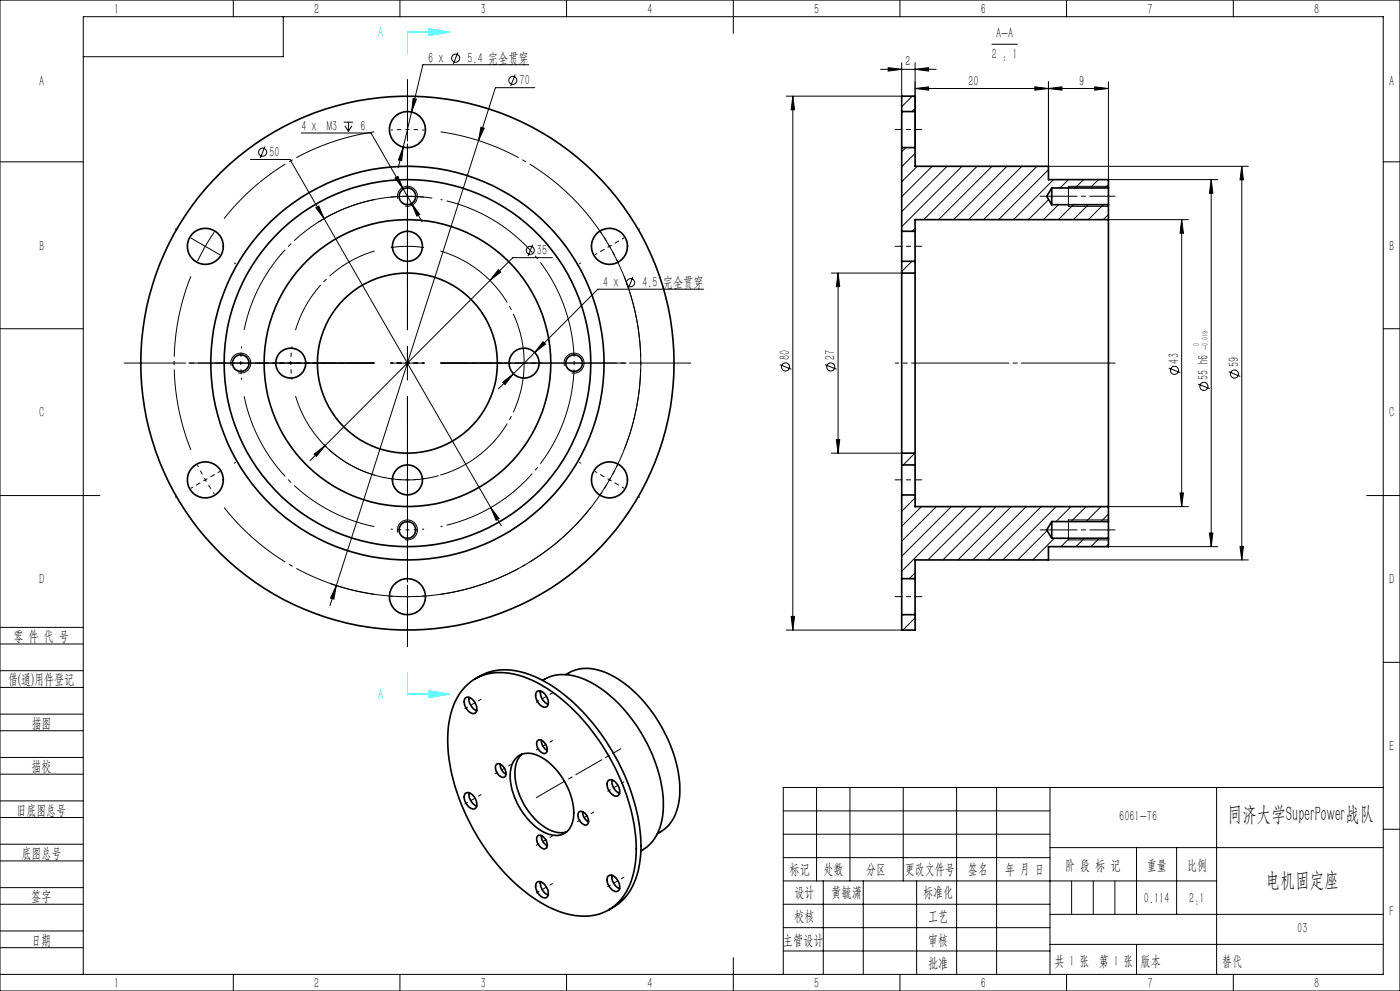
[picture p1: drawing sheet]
<svg xmlns="http://www.w3.org/2000/svg" width="420mm" height="297mm" viewBox="0 0 420 297" stroke-linecap="round" stroke-linejoin="round" font-family="sans-serif">
<g fill="none" stroke="#000" stroke-width=".3">
<path d="M0 0h420v297h-420zM70 0v5M85 5v12h-60M120 0v5M137.4 15.7l-1.4 3.5M158.6 19.4h-31.7l-5.9 24.7M170 0v5M220 0v10M270 0v5M270.5 18.8v10h-34.6M274.5 18.8v25.4M297.6 13.3h7.6"/>
<path d="M320 0v5M370 0v5M90.4 39.9h20.9l15.3 26.6M103.1 36.6h2.8M103.5 37.7l1 1.7M104.5 36.6v2.8M105.6 37.7l-1.1 1.7M123.9 29.5l1 .2-1.4 3.9zM144.3 38.1l1 .3-1.8 3.8zM154.6 22.4l-1.4 3.4M160.4 26.3h-11.8l-47.7 149.2M237.8 28.8v160"/>
<path d="M237.8 28.8l.6 4.1h-1.1zM264.2 20.8h16.7M266.5 20.3l4 .5-4 .5zM274.5 20.8l4.1-.5v1zM274.5 26.5l4.1-.5v1zM274.5 26.5h58M310.4 26l4.1 .5-4.1 .5zM314.5 26.5l4.1-.5v1zM314.5 24.5v25.3h60M328.4 26l4.1 .5-4.1 .5zM332.5 24.5v29.3h32.8M0 48.5h25"/>
<path d="M75.1 47.8h11.9l60.2 104.3M79.5 43.9l-1.4 3.4M117.2 59.1a50.6 50.6 0 0 1 10 0M118.5 53.4l.9-.5 1.6 3.8zM119.3 59.6a3 3 0 0 1 2.6-3.8 3 3 0 0 1 3.3 3.3 3 3 0 0 1-3.7 2.6M121 44.1l-1.5 6.2M121 44.1l-.5 4.1-1-.3zM122.2 53.8v10M129.7 59.4a50 50 0 0 0-34.2 7.2M332.5 55.8h-12v6h12M363.4 53.8v110M363.4 53.8l.5 4.1h-1.1z"/>
<path d="M372.5 49.8v118M372.5 49.8l.5 4.1h-1zM415 48.5h5M57.3 71.3l8.6 5M64.2 69.6l-2.9 4.8-2 3.8M94.8 62.3l.8-.6 1.6 3.8zM117.2 74.2a35.5 35.5 0 0 1 10 0M122.2 68.8v10M123.5 61l2.4 3.3-.8 .5zM159.8 73.3l-1.4 3.5M165.7 77.2h-11.9l-6.8 6.9M177 65.2a70 70 0 0 1 2.3 84.2 70 70 0 0 1-80.3 25.5"/>
<path d="M332.5 65.8h24M354.5 65.8v86M354.5 65.8l.5 4.1h-1zM0 98.5h25M147 84.1l-54 54M149.5 80.8l.7 .8-3.2 2.5zM189.9 83l-1.4 3.5M211.1 86.7h-31.7l-19 19M249.4 81.8h21.1M251.4 81.8v54M251.4 81.8l.5 4.1h-1zM415 98.5h5"/>
<path d="M69.3 109.6a2.99 2.99 0 0 1 2.7-3.8 2.99 2.99 0 0 1 3.2 3.3 2.99 2.99 0 0 1-3.8 2.6M117.2 108.8h10M122.2 103.8v10M150.8 114.5l3.3-2.5-2.6 3.2zM160.4 105.7l-10.9 10.8M162.9 102.4l.8 .7-3.3 2.6zM169.3 109.6a2.99 2.99 0 0 1 2.7-3.8 2.99 2.99 0 0 1 3.2 3.3 2.99 2.99 0 0 1-3.8 2.6M233.9 109.3l3.5 1.4M247.5 109.3l3.5 1.4M350.6 110.3l3.5 1.4M359.4 115.1l3.5 1.4M368.6 111.4l3.5 1.4"/>
<path d="M94.2 136.1l3.3-2.5-2.6 3.2zM96.1 132.1a35 35 0 0 0 35.5 10.5M249.4 135.8h21.1M250.9 131.8h1l-.5 4zM0 148.5h30M119.3 159.6a3 3 0 0 1 2.6-3.8 3 3 0 0 1 3.3 3.2 3 3 0 0 1-3.7 2.7M147.2 152.1l3.2 5.5M147.2 152.1l2.5 3.3-.9 .5zM332.5 151.8h24M332.5 155.8h-12v6h12M354 147.7h1l-.5 4.1zM362.8 159.7h1.1l-.5 4.1z"/>
<path d="M410 148.5h10M100.9 175.5l-1.9 6M100.9 175.5l-.7 4.1-1-.4zM314.5 167.8h60M332.5 163.8h32.8M372 163.8h1l-.5 4zM0 193h25M0 188h25M235.9 188.8h34.6M237.3 184.7h1.1l-.6 4.1zM415 198.5h5M0 206h25"/>
<path d="M0 201h25M0 219h25M0 214h25M0 232h25M0 227h25M245 236v28M255 236v28M271 236v28M287 236v56M299 236v56M315 236v56M365 236v56"/>
<path d="M415 236h-180v56M0 245h25M0 240h25M0 258h25M0 253h25M235 243h80M235 250h80M235 257h80M315 254h100M341 254v20M353 254v20M415 248.5h5"/>
<path d="M0 271h25M0 266h25M0 279h25M235 271h80M235 264h130M235 278h80M247 264v28M259 264v28M275 264v28M315 274h100M0 284h25M0 292h415v-287h-390v287"/>
<path d="M70 292v5M120 292v5M170 292v5M220 287v10M235 285h80M270 292v5M315 283h100M320 292v5M370 292v5"/>
<circle cx="136.7" cy="17.4" r="1.2"/>
<circle cx="153.9" cy="24.1" r="1.22"/>
<circle cx="78.8" cy="45.6" r="1.22"/>
<circle cx="159.1" cy="75" r="1.22"/>
<circle cx="189.2" cy="84.7" r="1.21"/>
<circle cx="235.7" cy="110" r="1.21"/>
<circle cx="249.2" cy="110" r="1.22"/>
<circle cx="352.3" cy="111" r="1.2"/>
<circle cx="361.2" cy="115.8" r="1.22"/>
<circle cx="370.3" cy="112.1" r="1.21"/>
</g>
<path d="M128.6 8.6l6.3 1-6.3 1.1zM134.9 9.6h-12.7v6.4M122.2 201.7v6.3h12.7M128.6 207l6.3 1-6.3 1.1z" fill="none" stroke="#0ff" stroke-width=".3"/>
<g fill="none" stroke="#000" stroke-width=".3" stroke-dasharray="30.5 1.3 1.3 1.3" stroke-dashoffset="29.9" stroke-linecap="butt">
<path d="M122.2 38.8l-5 .2M122.2 38.8l5 .2M182.9 73.8l-2.7-4.2M182.9 73.8l2.3 4.4M72.2 108.8l.3 5M72.2 108.8l.3-5M87.2 108.8l.4 5M87.2 108.8l.4-5M61.6 143.8l2.7 4.2M61.6 143.8l-2.3-4.4M122.2 143.8l5-.3M122.2 143.8l-4.9-.3"/>
<path d="M122.2 158.8l5-.2M122.2 158.8l-4.9-.2M182.9 143.8l2.3-4.4M182.9 143.8l-2.7 4.2M122.2 178.8l5-.2M122.2 178.8l-5-.2"/>
</g>
<path d="M112.3 39.5a70 70 0 0 0-45.1 26M177.3 65.5a70 70 0 0 0-45.1-26M57.3 82.8a70 70 0 0 0 0 52M187.2 134.8a70 70 0 0 0 0-52M67.2 152.1a70 70 0 0 0 45.1 26M132.2 178.1a70 70 0 0 0 45.1-26" fill="none" stroke="#000" stroke-width=".3" stroke-dasharray="30.5 1.3 1.3 1.3" stroke-dashoffset="5.7" stroke-linecap="butt"/>
<path d="M112.4 75.2a35 35 0 0 0-23.7 23.7M88.7 118.7a35 35 0 0 0 23.7 23.7" fill="none" stroke="#000" stroke-width=".3" stroke-dasharray="30.5 1.3 1.3 1.3" stroke-dashoffset="14.9" stroke-linecap="butt"/>
<path d="M132.1 142.4a35 35 0 0 0 25.1-33.6 35 35 0 0 0-25.1-33.6" fill="none" stroke="#000" stroke-width=".3" stroke-dasharray="30.5 1.3 1.3 1.3" stroke-dashoffset="4.6" stroke-linecap="butt"/>
<path d="M112.3 59.8a50 50 0 0 0-39.1 39.1M73.2 118.7a50 50 0 0 0 39.1 39.1" fill="none" stroke="#000" stroke-width=".3" stroke-dasharray="30.5 1.3 1.3 1.3" stroke-dashoffset="3.1" stroke-linecap="butt"/>
<path d="M132.2 157.8a50 50 0 0 0 40-49 50 50 0 0 0-40-49" fill="none" stroke="#000" stroke-width=".3" stroke-dasharray="30.5 1.3 1.3 1.3" stroke-dashoffset="-1.9" stroke-linecap="butt"/>
<path d="M178.2 229.1l-14.2 8.1" fill="none" stroke="#000" stroke-width=".3" stroke-dasharray="30.5 1.3 1.3 1.3" stroke-dashoffset="24.2"/>
<g fill="none" stroke="#000" stroke-width=".3" stroke-dasharray="30.5 1.3 1.3 1.3">
<path d="M122.2 28.8v-.4M122.2 48.8v.4M122.2 53.8v-2.5M315.5 58.8h-3.5M53 68.8l-.4-.2M70.3 78.8l.3 .2M122.2 63.8v2.5M174.2 78.8l-.3 .2M191.5 68.8l.4-.2M67.2 108.8h-2.5M77.2 108.8h2.5M70.3 138.8l.3-.2"/>
<path d="M174.2 138.8l-.3-.2M53 148.8l-.4 .2M122.2 153.8v-2.5M191.5 148.8l.4 .2M315.5 158.8h-3.5M122.2 168.8v-.4M122.2 163.8v2.5M122.2 188.8v.4M160.9 239l3.1-1.8"/>
</g>
<path d="M139.4 212.4l4.9-2.8M160.9 210.5l4.9-2.8M153.4 229.1l-4.9 2.8M165.8 221.9l-4.9 2.9M182.3 237.1l4.9-2.8M139.4 241l4.9-2.9M165.8 250.5l-4.9 2.8M178.1 243.4l-4.9 2.8M160.9 267.6l4.9-2.8M182.3 265.7l4.9-2.8" fill="none" stroke="#000" stroke-width=".3" stroke-dasharray="30.5 1.3 1.3 1.3" stroke-dashoffset="29.6"/>
<path d="M178.2 229.1l8.1-4.7" fill="none" stroke="#000" stroke-width=".3" stroke-dasharray="30.5 1.3 1.3 1.3" stroke-dashoffset="27.7"/>
<path d="M268.5 108.8h6" fill="none" stroke="#000" stroke-width=".3" stroke-dasharray="30.5 1.3 1.3 1.3" stroke-dashoffset="29.4"/>
<path d="M268.5 38.8h8M276.5 73.8h-8M276.5 143.8h-8M268.5 178.8h8" fill="none" stroke="#000" stroke-width=".3" stroke-dasharray="30.5 1.3 1.3 1.3" stroke-dashoffset="28.4"/>
<path d="M334.5 108.8h-60" fill="none" stroke="#000" stroke-width=".3" stroke-dasharray="30.5 1.3 1.3 1.3" stroke-dashoffset="2.4"/>
<path d="M315.5 58.8h19M315.5 158.8h19" fill="none" stroke="#000" stroke-width=".3" stroke-dasharray="30.5 1.3 1.3 1.3" stroke-dashoffset="22.9"/>
<path d="M321.5 264v10M328 264v10M334.5 264v10M341 283v9" fill="none" stroke="#0a0605" stroke-width=".3"/>
<g fill="none" stroke="#000" stroke-width=".3" stroke-dasharray="30.5 1.3 1.3 1.3" stroke-dashoffset="29.9">
<path d="M122.2 38.8v-5M122.2 38.8v5M182.9 73.8l4.3-2.5M182.9 73.8l-4.4 2.5M72.2 108.8h-5M72.2 108.8h5M87.2 108.8h-5M87.2 108.8h5M122.2 108.8v-5M122.2 108.8h-5M122.2 108.8v5M122.2 108.8h5"/>
<path d="M61.6 143.8l-4.3 2.5M61.6 143.8l4.4-2.5M122.2 143.8v5M122.2 143.8v-5M122.2 158.8v5M122.2 158.8v-5M182.9 143.8l4.3 2.5M182.9 143.8l-4.4-2.5M122.2 178.8v5M122.2 178.8v-5"/>
</g>
<path d="M122.2 98.8v-55.6M112.2 108.8h-55.6M122.2 118.8v55.6M132.2 108.8h55.7" fill="none" stroke="#000" stroke-width=".3" stroke-dasharray="30.5 1.3 1.3 1.3" stroke-dashoffset="4.6"/>
<path d="M122.2 98.8v-75M112.2 108.8h-75M122.2 118.8v75M132.2 108.8h75" fill="none" stroke="#000" stroke-width=".3" stroke-dasharray="30.5 1.3 1.3 1.3" stroke-dashoffset="12"/>
<path d="M122.2 68.8v-4.5M122.2 78.8v4.5M82.2 108.8h-4.5M92.2 108.8h4.5M122.2 138.8v-4.5M122.2 148.8v4.5" fill="none" stroke="#000" stroke-width=".3" stroke-dasharray="30.5 1.3 1.3 1.3" stroke-dashoffset="30.1"/>
<path d="M122.2 98.8v-19.7M112.2 108.8h-19.7M122.2 118.8v19.8M132.2 108.8h19.8" fill="none" stroke="#000" stroke-width=".3" stroke-dasharray="30.5 1.3 1.3 1.3" stroke-dashoffset="22.5"/>
<path d="M122.2 98.8v-30.3M112.2 108.8h-30.3M122.2 118.8v30.4M132.2 108.8h30.4" fill="none" stroke="#000" stroke-width=".3" stroke-dasharray="30.5 1.3 1.3 1.3" stroke-dashoffset="15.2"/>
<path d="M128.6 8.6l6.3 1-6.3 1.1zM128.6 207l6.3 1-6.3 1.1z" fill="#0ff"/>
<g fill="#000">
<path d="M274.5 26.5l4.1-.5v1zM310.4 26l4.1 .5-4.1 .5z"/>
<path d="M328.4 26l4.1 .5-4.1 .5zM314.5 26.5l4.1-.5v1z"/>
<path d="M372.5 49.8l.5 4.1h-1zM372 163.8h1l-.5 4zM251.4 81.8l.5 4.1h-1zM250.9 131.8h1l-.5 4zM237.8 28.8l.6 4.1h-1.1zM237.3 184.7h1.1l-.6 4.1zM363.4 53.8l.5 4.1h-1.1zM362.8 159.7h1.1l-.5 4.1z"/>
<path d="M354 147.7h1l-.5 4.1zM354.5 65.8l.5 4.1h-1z"/>
<path d="M100.9 175.5l-1.7 3.7 1 .4zM144.3 38.1l-.8 4.1 1.8-3.8zM94.2 136.1l.7 .7 2.6-3.2zM149.5 80.8l-2.5 3.3 3.2-2.5zM147.2 152.1l1.6 3.8 .9-.5zM94.8 62.3l2.4 3.2-1.6-3.8zM121 44.1l-1.5 3.8 1 .3zM123.9 29.5l-.4 4.1 1.4-3.9zM123.5 61l1.6 3.8 .8-.5zM118.5 53.4l2.5 3.3-1.6-3.8zM150.8 114.5l.7 .7 2.6-3.2zM162.9 102.4l-2.5 3.3 3.3-2.6zM266.5 20.3l4 .5-4 .5zM274.5 20.8l4.1-.5v1z"/>
</g>
<g fill="none" stroke="#000" stroke-width=".5">
<path d="M270.5 33.4v10.8M270.5 33.4v-4.6h4v4.6M270.5 33.4h4M274.5 33.4v10.8M270.5 44.2v25.1M270.5 44.2h4M274.5 44.2v5.6h40v4h18v2.5M315.5 56.3v5M315.5 56.3h17M315.5 56.3l-1.5 2.5 1.5 2.5M332.5 56.3v5M270.5 69.3v9"/>
<path d="M270.5 78.3v3.5M270.5 69.3h4M270.5 78.3h4M274.5 69.3v9M274.5 78.3v3.5M315.5 61.3h17M332.5 65.8v86M332.5 65.8h-58v3.5M332.5 61.3v4.5M270.5 81.8v54M270.5 81.8h4M274.5 81.8v54"/>
<path d="M270.5 139.3v9M270.5 139.3h4M270.5 135.8v3.5M270.5 135.8h4M274.5 139.3v9M274.5 135.8v3.5M270.5 148.3v25.1M270.5 148.3h4M274.5 148.3v3.5h58M315.5 156.3v5M315.5 156.3h17M315.5 156.3l-1.5 2.5 1.5 2.5"/>
<path d="M332.5 156.3v5M332.5 151.8v4.5M270.5 173.4v10.8M270.5 173.4h4M274.5 173.4v10.8M315.5 161.3h17M332.5 161.3v2.5h-18v4h-40v5.6M270.5 184.2v4.6h4v-4.6M270.5 184.2h4M139.6 209.2a2.06 2.06 0 0 1 2.8 1.2 2.49 2.49 0 0 1 0 3.4 3.4 3.4 0 0 1-3.1-3.8zM139.7 205.7a15.2 15.2 0 0 1 15.3-3.5 42.7 42.7 0 0 1 20.7 14.5 62.2 62.2 0 0 1 15.2 37.7 22.9 22.9 0 0 1-5.4 16.1 15.2 15.2 0 0 1-15.3 3.4 43.7 43.7 0 0 1-21.8-15.7 62.7 62.7 0 0 1-14.1-35.1 23.2 23.2 0 0 1 5.4-17.4zM140.7 209a4 4 0 0 0 2.3 4"/>
<path d="M142.6 203.4a17.1 17.1 0 0 1 16.1-1.3 48.9 48.9 0 0 1 21.5 17.6 61.1 61.1 0 0 1 12.1 33.9 23.1 23.1 0 0 1-5.4 16.1l-1.5 1.3-2.8 1.7M161.1 207.3a2.17 2.17 0 0 1 2.9 1.5 1.95 1.95 0 0 1-.5 3.1 3.5 3.5 0 0 1-2.6-4.4zM162.1 207.1a3.9 3.9 0 0 0 2.3 4M162.8 203.9a13.8 13.8 0 0 1 14.1 .4 43.5 43.5 0 0 1 18.4 20.9 33.9 33.9 0 0 1 3 21.9 11.7 11.7 0 0 1-6 7.9M169.7 202.2a12.5 12.5 0 0 1 12.8-.3 40.7 40.7 0 0 1 19 22.4 28.2 28.2 0 0 1 1.2 19.4 10.6 10.6 0 0 1-5.5 6.1M139.6 237.8a2.48 2.48 0 0 1 3.2 1.9 1.73 1.73 0 0 1-.7 2.8 3.5 3.5 0 0 1-2.5-4.7zM140.7 237.6a4 4 0 0 0 2.3 4M148.9 229.1a2.21 2.21 0 0 1 2.8 2 1.15 1.15 0 0 1-.2 1.7 1.15 1.15 0 0 1-1.6-.3 2.78 2.78 0 0 1-1-3.4zM150 229a3.5 3.5 0 0 0 1.8 3M155.2 226.8a6.2 6.2 0 0 1 7.2 .1 20.6 20.6 0 0 1 9.6 18.2 5.4 5.4 0 0 1-8.2 4.6 20.3 20.3 0 0 1-10.7-18.3 6.6 6.6 0 0 1 2.1-4.6zM156.6 226a8.4 8.4 0 0 0-2 7.8 20.7 20.7 0 0 0 10.6 15.1 6.5 6.5 0 0 0 4.8 .4M161.3 222a1.83 1.83 0 0 1 2.5 1.3 1.59 1.59 0 0 1-.5 2.5 2.94 2.94 0 0 1-2-3.8z"/>
<path d="M162.4 221.9a3.3 3.3 0 0 0 1.8 3M182.3 234.1a1.64 1.64 0 0 1 2.7 .7 2.55 2.55 0 0 1 .2 3.7 3.2 3.2 0 0 1-3.1-3.1zM183.6 233.7a4 4 0 0 0 2.3 4M161.3 250.5a1.83 1.83 0 0 1 2.5 1.3 1.59 1.59 0 0 1-.5 2.6 2.94 2.94 0 0 1-2-3.9zM162.4 250.4a3.3 3.3 0 0 0 1.8 3.1M173.7 243.4a2.31 2.31 0 0 1 2.8 2.4 1.08 1.08 0 0 1-.4 1.4 1.08 1.08 0 0 1-1.5-.4 2.86 2.86 0 0 1-.9-3.4zM174.8 243.3a3.4 3.4 0 0 0 1.7 3M161.1 264.4a2.16 2.16 0 0 1 2.9 1.6 1.92 1.92 0 0 1-.5 3.1 3.5 3.5 0 0 1-2.6-4.4zM162.1 264.3a3.9 3.9 0 0 0 2.3 3.9M182.5 262.5a1.99 1.99 0 0 1 2.7 1.2 2.45 2.45 0 0 1 0 3.4 3.1 3.1 0 0 1-3.1-3.1v-.7zM183.6 262.3a3.9 3.9 0 0 0 2.3 4"/>
<circle cx="122.2" cy="38.8" r="5.4"/>
<circle cx="122.2" cy="58.8" r="2.5"/>
<circle cx="61.6" cy="73.8" r="5.4"/>
<circle cx="122.2" cy="73.8" r="4.5"/>
<circle cx="182.9" cy="73.8" r="5.4"/>
<circle cx="72.2" cy="108.8" r="2.49"/>
<circle cx="87.2" cy="108.8" r="4.5"/>
<circle cx="122.2" cy="108.8" r="27"/>
<circle cx="122.2" cy="108.8" r="80"/>
<circle cx="122.2" cy="108.8" r="59"/>
<circle cx="122.2" cy="108.8" r="43"/>
<circle cx="122.2" cy="108.8" r="55"/>
<circle cx="157.2" cy="108.8" r="4.5"/>
<circle cx="172.2" cy="108.8" r="2.49"/>
<circle cx="61.6" cy="143.8" r="5.4"/>
<circle cx="122.2" cy="158.8" r="2.5"/>
<circle cx="122.2" cy="143.8" r="4.5"/>
<circle cx="182.9" cy="143.8" r="5.4"/>
<circle cx="122.2" cy="178.8" r="5.4"/>
</g>
<g fill="none" stroke="#000" stroke-width=".3">
<path d="M273.7 28.8l-3.2 3.2M274.5 32.5l-.9 .9M271.8 44.2l-1.3 1.3M274.5 46l-4 3.9M275.2 49.8l-4.7 4.7M279.6 49.8l-9.1 9.1M284.1 49.8l-13.6 13.6M288.6 49.8l-18.1 18.1M293.1 49.8l-16 16M297.6 49.8l-16 16M302.1 49.8l-16 16M306.6 49.8l-16 16"/>
<path d="M311.1 49.8l-16 16M314.5 50.9l-14.9 14.9M314.6 59.8l-6.1 6M316.1 53.8l-12 12M320.5 53.8l-2.5 2.5M325 53.8l-2.5 2.5M329.5 53.8l-2.5 2.5M332.5 55.3l-1 1M273.6 78.3l-3.1 3.1M274.5 68.4l-.9 .9M317.5 61.3l-4.5 4.5M322 61.3l-4.5 4.5"/>
<path d="M326.5 61.3l-4.5 4.5M331 61.3l-4.5 4.5M332.5 64.3l-1.5 1.5M274.5 135.8l-3.5 3.5M270.9 148.3l-.4 .5M274.5 149.2l-4 4M276.4 151.8l-5.9 5.9M280.9 151.8l-10.4 10.4M285.4 151.8l-14.9 14.9M289.9 151.8l-19.4 19.4M294.4 151.8l-16 16M298.9 151.8l-16 16"/>
<path d="M303.4 151.8l-16 16M307.9 151.8l-16 16M312.3 151.8l-16 16M314.1 159l-8.8 8.8M316.8 151.8l-16 16M321.3 151.8l-4.5 4.5M325.8 151.8l-4.5 4.5M330.3 151.8l-4.5 4.5M332.5 154.1l-2.2 2.2M274.5 171.7l-1.7 1.7M314.5 167.6l-.2 .2M316.3 161.3l-6.5 6.5"/>
<path d="M320.8 161.3l-2.5 2.5M325.3 161.3l-2.5 2.5M329.8 161.3l-2.5 2.5M332.5 163.1l-.7 .7M271 184.2l-.5 .5M274.5 185.2l-3.6 3.6"/>
</g>
<g font-size="6.3">
<text x="368.2" y="246.2">同济大学SuperPower战队</text>
<text x="379.8" y="266">电机固定座</text>
</g>
<g font-size="4.4">
<text x="34.2" y="4.1">1</text>
<text x="94.2" y="4.1">2</text>
<text x="144.2" y="4.1">3</text>
<text x="194.2" y="4.1">4</text>
<text x="244.2" y="4.1">5</text>
<text x="294.2" y="4.1">6</text>
<text x="344.2" y="4.1">7</text>
<text x="394.2" y="4.1">8</text>
<text x="298.8" y="11.5">A-A</text>
<text x="297.6" y="17.7">2 : 1</text>
<text x="128.5" y="18.7">6 x</text>
<text x="140.2" y="18.7">5.4 完全贯穿</text>
<text x="271.7" y="19.9">2</text>
<text x="11.7" y="25.9">A</text>
<text x="155.9" y="25.4">70</text>
<text x="290.5" y="25.6">20</text>
<text x="323.8" y="25.6">9</text>
<text x="416.7" y="25.9">A</text>
<text x="90.4" y="39.2">4 x M3</text>
<text x="108.2" y="39.2">6</text>
<text x="80.8" y="46.9">50</text>
<text x="11.7" y="75.1">B</text>
<text x="161.1" y="76.3">35</text>
<text x="416.7" y="75.1">B</text>
<text x="181" y="86">4 x</text>
<text x="192.7" y="86">4.5 完全贯穿</text>
<text x="237" y="108" transform="rotate(-90 237 108)">80</text>
<text x="250.6" y="108" transform="rotate(-90 250.6 108)">27</text>
<text x="353.7" y="109" transform="rotate(-90 353.7 109)">43</text>
<text x="362.5" y="113.8" transform="rotate(-90 362.5 113.8)">55 h6</text>
<text x="371.7" y="110.1" transform="rotate(-90 371.7 110.1)">59</text>
<text x="11.7" y="125.1">C</text>
<text x="416.7" y="125.1">C</text>
<text x="11.7" y="175.1">D</text>
<text x="416.7" y="175.1">D</text>
<text x="4" y="192">零 件 代 号</text>
<text x="2.5" y="205.1">借(通)用件登记</text>
<text x="9.5" y="218.1">描图</text>
<text x="416.7" y="225.1">E</text>
<text x="9.5" y="231.1">描校</text>
<text x="5" y="244.2">旧底图总号</text>
<text x="335.8" y="246.2">6061-T6</text>
<text x="6.5" y="257.2">底图总号</text>
<text x="236.9" y="261.9">标记</text>
<text x="247.1" y="261.9">处数</text>
<text x="259.9" y="261.9">分区</text>
<text x="271.5" y="261.9">更改文件号</text>
<text x="290.4" y="261.9">签名</text>
<text x="301.5" y="261.9">年 月 日</text>
<text x="319.5" y="260.6">阶 段 标 记</text>
<text x="344" y="260.6">重量</text>
<text x="356.1" y="260.6">比例</text>
<text x="238.3" y="268.9">设计</text>
<text x="249.4" y="268.9">黄毓潇</text>
<text x="276.9" y="268.9">标准化</text>
<text x="9.4" y="270.1">签字</text>
<text x="343.2" y="270.7">0.114</text>
<text x="356.8" y="270.7">2:1</text>
<text x="416.8" y="274.4">F</text>
<text x="238.3" y="276.1">校核</text>
<text x="278.4" y="276">工艺</text>
<text x="389.2" y="279.6">03</text>
<text x="9.4" y="283.2">日期</text>
<text x="234.9" y="283.3">主管设计</text>
<text x="278.4" y="283.3">审核</text>
<text x="278.4" y="290.2">批准</text>
<text x="316.4" y="289.4">共 1 张 第 1 张</text>
<text x="342.1" y="289.4">版本</text>
<text x="34.2" y="296.1">1</text>
<text x="94.2" y="296.1">2</text>
<text x="144.2" y="296.1">3</text>
<text x="194.2" y="296.1">4</text>
<text x="244.2" y="296.1">5</text>
<text x="294.2" y="296.1">6</text>
<text x="344.2" y="296.1">7</text>
<text x="394.2" y="296.1">8</text>
</g>
<g font-size="4.4" fill="#0ff">
<text x="113.5" y="11.1">A</text>
<text x="113.5" y="209.5">A</text>
</g>
<text font-size="4.4" fill="#0a0605" x="366.6" y="289.4">替代</text>
<g font-size="2.6">
<text x="359.9" y="103.7" transform="rotate(-90 359.9 103.7)">0</text>
<text x="362.5" y="105" transform="rotate(-90 362.5 105)">-0.019</text>
</g>
</svg>
